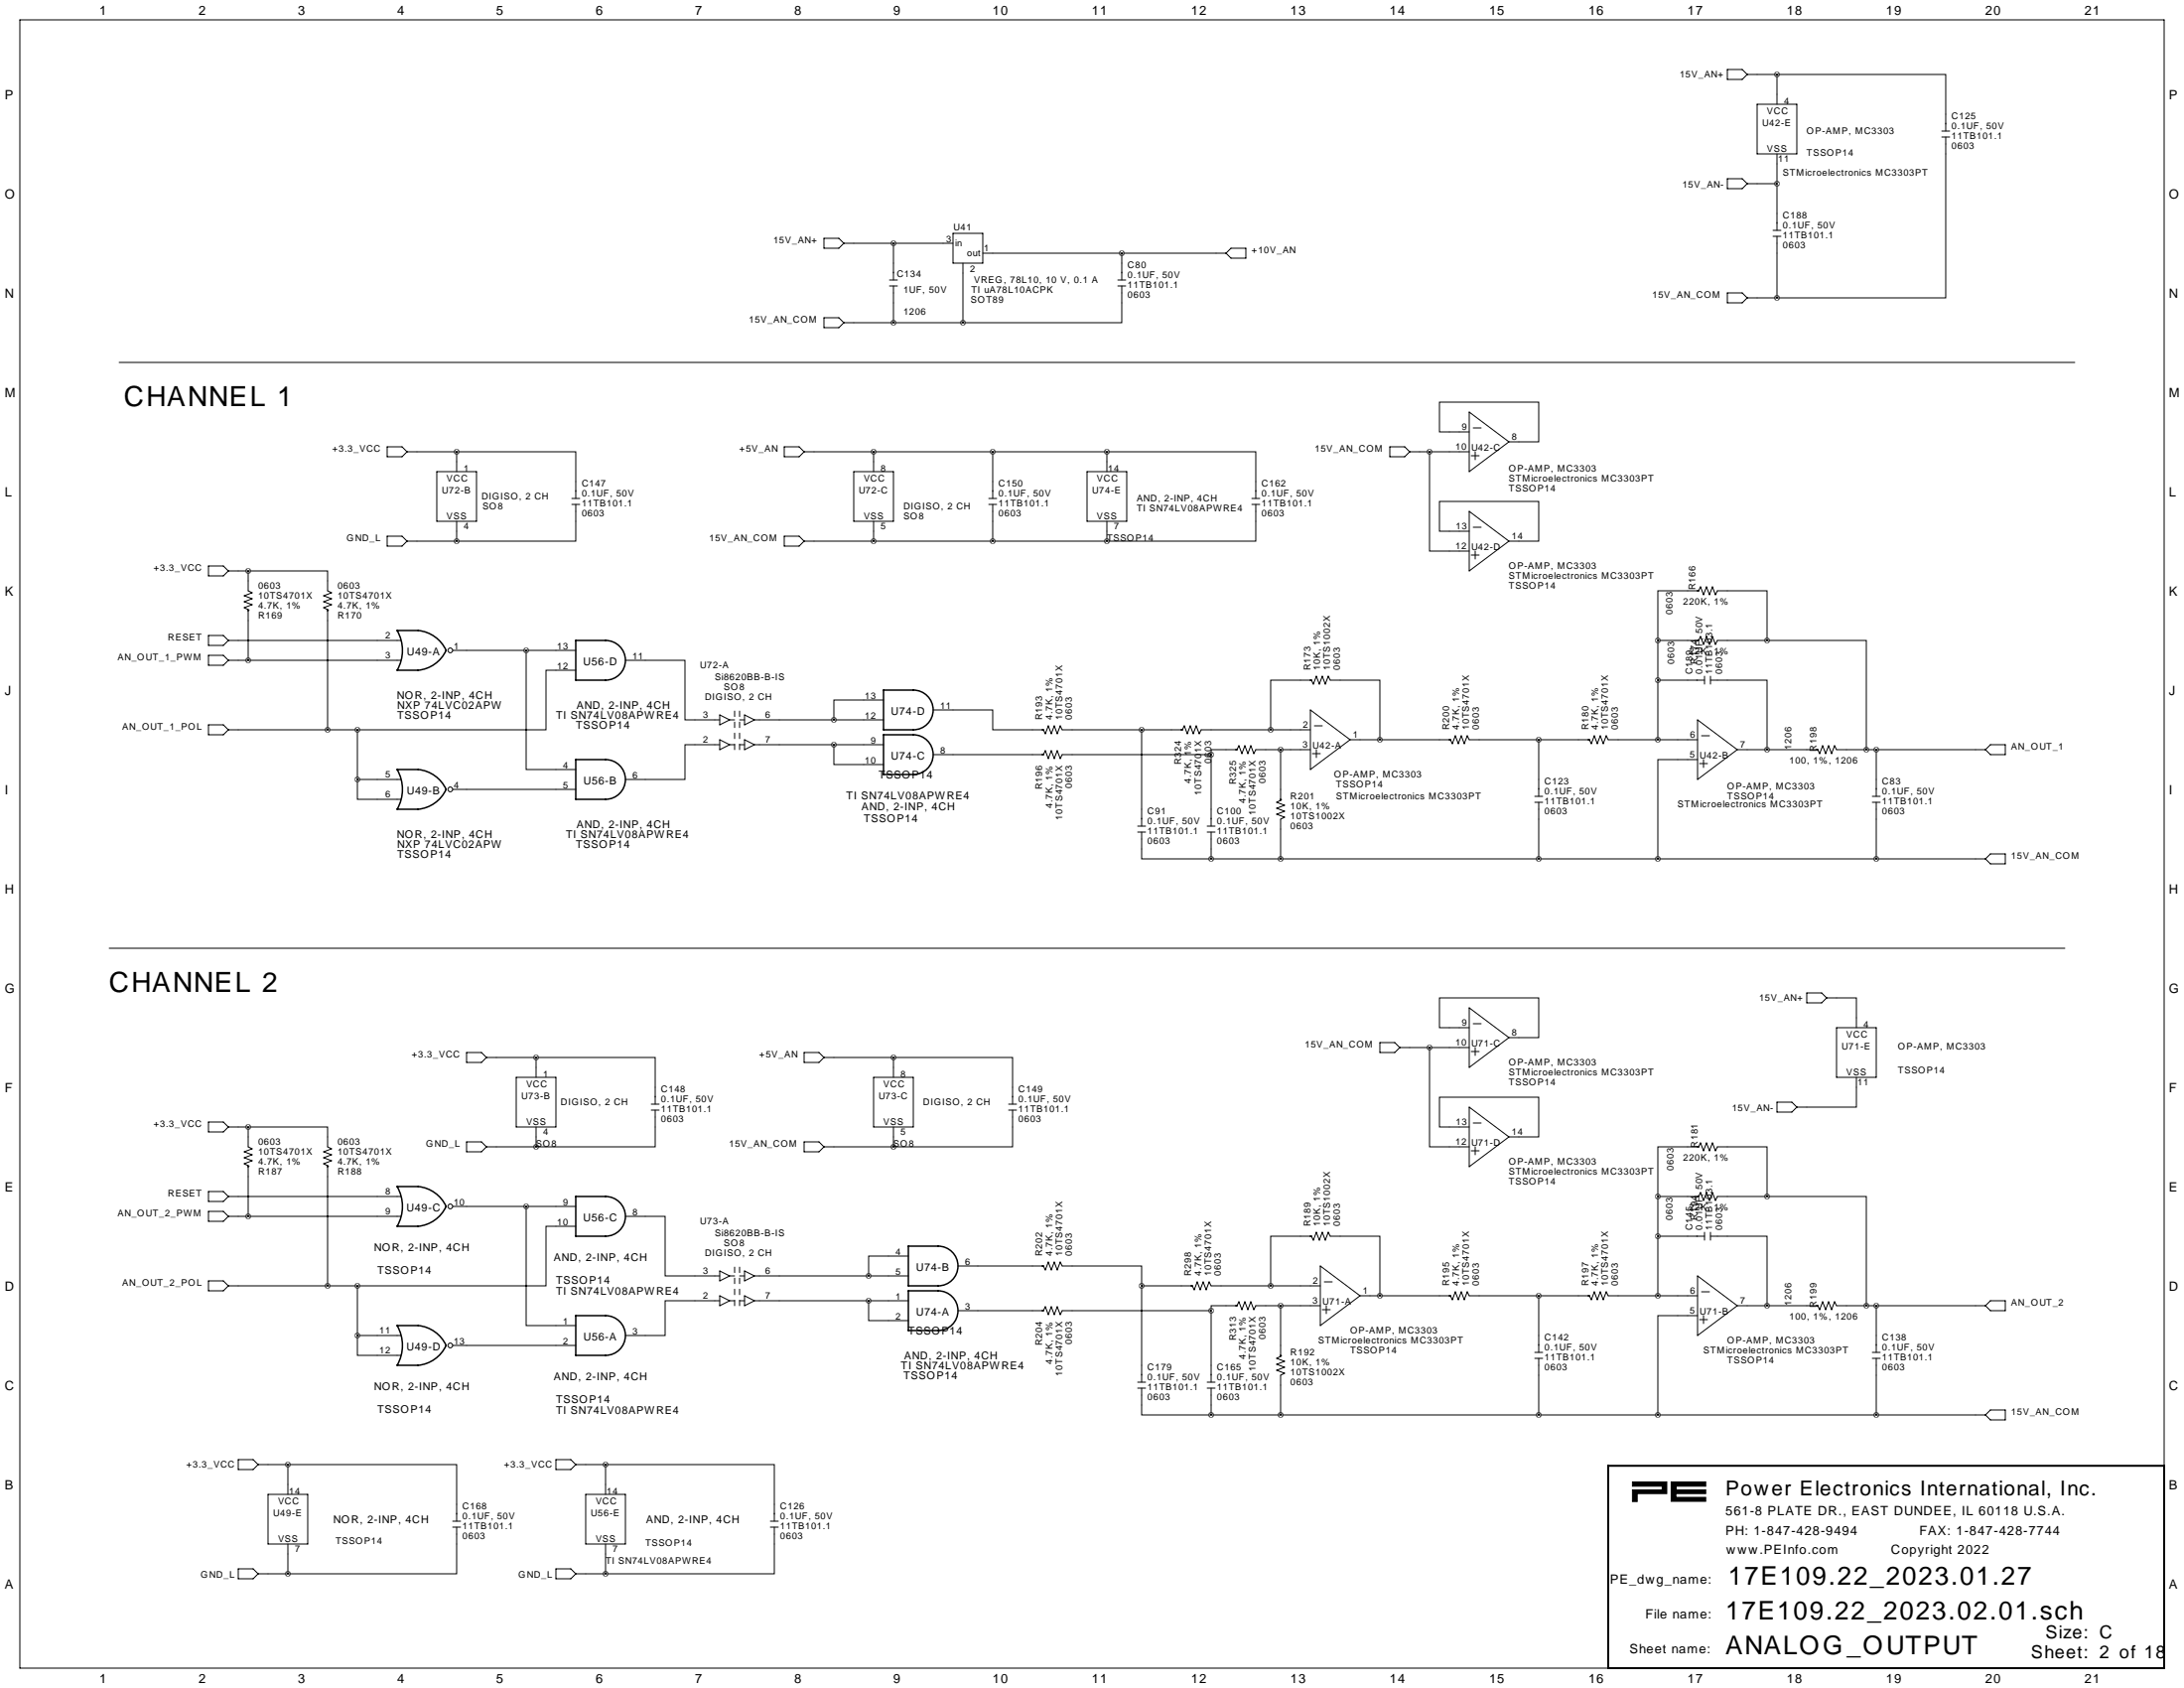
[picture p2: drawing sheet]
<svg xmlns="http://www.w3.org/2000/svg" width="559mm" height="432mm" viewBox="0 0 559 432" stroke-linecap="round" stroke-linejoin="round" font-family="sans-serif">
<g fill="none" stroke="#000" stroke-width=".25">
<path d="M5.1 5.1h548.6v421.6h-548.6zM442 17.8h3.8l1.2 1.3-1.2 1.2h-3.8zM447 19.1h7.7M454.7 19.1h43.1v14.4M454.7 19.1v7.6M449.6 26.7h10.1v12.7h-10.1zM454.7 39.4v19.5M496.8 33.5h2.1M496.8 35.1h2.1M497.8 35.1v41.1h-43.1M243.8 59.7h7.7v7.6h-7.7zM442 45.7h3.8l1.2 1.3-1.2 1.3h-3.8z"/>
<path d="M447 47h7.7M453.6 58.9h2.1M210.8 61h3.8l1.3 1.2-1.3 1.3h-3.8zM215.9 62.2h27.9M227.6 71.6h2M227.6 73.2h2M228.6 62.2v9.4M228.6 73.2v9.4M246.4 67.3v15.3M251.5 64.8h62.2M286 71.6h2M286 73.2h2"/>
<path d="M287 73.2v9.4h-40.6M287 64.8v6.8M313.7 64.8l1.3-1.3h3.8v2.5h-3.8zM442 74.9h3.8l1.2 1.3-1.2 1.3h-3.8zM447 76.2h7.7M453.6 60.5h2.1M454.7 60.5v15.7M30.5 92.7h500.4M210.8 81.3h3.8l1.3 1.3-1.3 1.2h-3.8zM215.9 82.6h30.5M99.1 114.3h3.8l1.2 1.3-1.2 1.2h-3.8zM104.1 115.6h12.7"/>
<path d="M116.8 115.6h30.5v11.9M116.8 115.6v5M200.7 114.3h3.8l1.2 1.3-1.2 1.2h-3.8zM205.7 115.6h77.5M223.5 115.6v5M254 115.6v11.9M283.2 115.6h38.1v11.9M283.2 115.6v5M355.6 114.3h3.8l1.3 1.3-1.3 1.2h-3.8zM360.7 115.6h15.2M365.8 115.6v25.4h10.1M375.9 110.5h-7.6v-7.6h25.4v10.1h-7.6"/>
<path d="M375.9 105.4l10.2 7.6-10.2 7.6zM376.4 116.6h2.1M376.9 109.5h2.1M377.4 115.6v2M99.1 137.2h3.8l1.2 1.2-1.2 1.3h-3.8zM104.1 138.4h12.7M111.8 120.6h10.1v12.7h-10.1zM116.8 133.3v5.1M146.3 127.5h2M146.3 129h2M147.3 129v9.4h-30.5M200.7 137.2h3.8l1.2 1.2-1.2 1.3h-3.8z"/>
<path d="M205.7 138.4h77.5M218.4 120.6h10.2v12.7h-10.2zM223.5 133.3v5.1M253 127.5h2M253 129h2M254 129v9.4M278.1 120.6h10.2v12.7h-10.2zM283.2 133.3v5.1M320.3 127.5h2M320.3 129h2M321.3 129v9.4h-38.1M375.9 135.9h-7.6v-7.6h25.4v10.1h-7.6"/>
<path d="M375.9 130.8l10.2 7.6-10.2 7.6zM376.9 134.9h2.1M53.3 144.8h3.8l1.3 1.2-1.3 1.3h-3.8zM58.4 146h5.1M63.5 156.1h.1M63.5 146h20.3v5.1l1 .5-2 .8 2 .8-2 .7 2 .8-2 .7 1 .6v30.7M63.5 146v5.1l1 .5-2 .8 2 .8-2 .7 2 .8-2 .7 1 .6v12.9M83.8 156.1h.1M376.4 142h2.1M377.4 141v2M434.5 151.1h.1M53.3 162.6h3.8l1.3 1.2-1.3 1.3h-3.8z"/>
<path d="M53.3 167.6h3.8l1.3 1.3-1.3 1.3h-3.8zM58.4 163.8h44.2M58.4 168.9h44.2M115.8 166.4h31.5M134.6 166.4v30.4h12.7M147.3 171.4h-7.6v15.3h-48.3M160 168.9h15.3v15.2h8.8M226.1 179.1h-12.7v5M335.4 174h.1M424.2 163.8v-12.7h10.4l.5-1 .8 2 .7-2 .8 2 .7-2 .8 2 .5-1h12.7v12.7M424.2 163.8h10.4l.5-1 .8 2 .7-2 .8 2 .7-2 .8 2 .5-1h12.7M424.2 174h11.9"/>
<path d="M424.2 163.8v25.4M434.5 163.8h.1M436.1 173v2M437.6 174h14.5v17.8M437.6 173v2M452.1 163.8h25.4v28M53.3 185.4h3.8l1.3 1.3-1.3 1.3h-3.8zM58.4 186.7h33M91.4 199.4v5.1h11.2M91.4 199.4h11.2M91.4 186.7v12.7M184.1 190.5h-8.8v8.9h-15.3"/>
<path d="M184.1 182.9l2.6 1.2-2.6 1.3zM184.1 189.2l2.6 1.3-2.6 1.3zM186.7 184.1h1.3M186.7 190.5h1.3M189.2 184.1h1.3M189.2 190.5h1.3M190.5 182.9l2.5 1.2-2.5 1.3zM190.5 189.2l2.5 1.3-2.5 1.3zM193 190.5h20.4M193 184.1h33.1M213.4 190.5h12.7M213.4 190.5v5.1h12.7"/>
<path d="M238.8 181.6h15.2v5.1h13l.5 1 .7-2 .8 2 .7-2 .8 2 .8-2 .5 1h30.7l.5-1 .8 2 .7-2 .8 2 .8-2 .7 2 .5-1h28M238.8 193h28.2l.5-1 .7 2.1 .8-2.1 .7 2.1 .8-2.1 .8 2.1 .5-1.1h38.1M266.9 186.7h.1M266.9 193h.1M292.1 186.7v24.6M302.4 186.7h.1M309.9 193v18.3M316.4 191.8h.1M325.1 186.7v-12.7h10.4l.5 1 .8-2 .8 2 .7-2 .8 2 .8-2 .5 1h12.7v15.2M327.7 191.8v12.9l-1.1 .5 2.1 .8-2.1 .8 2.1 .7-2.1 .8 2.1 .7-1 .5v10.2M335.3 191.8h-14l-.5 1-.8-2-.7 2-.8-2-.7 2-.8-2-.5 1h-6.6v1.2M335.3 181.6l10.1 7.6-10.1 7.6z"/>
<path d="M335.8 192.8h2M336.3 185.7h2M336.8 191.8v2M345.4 189.2h25.7l.5 1 .8-2 .7 2 .8-2 .7 2 .8-2 .5 1h30.8l.5 1 .7-2 .8 2 .7-2 .8 2 .8-2 .5 1h22.8M371 189.2h.1M393.7 189.2v14.5M406.6 189.2h.1M434.3 194.3h-10.1v25.4M434.3 184.1l10.2 7.7-10.2 7.6zM434.8 195.3h2.1M435.4 188.2h2M435.9 194.3v2"/>
<path d="M444.5 191.8h20.6l.5 1 .7-2 .8 2 .8-2 .7 2 .8-2 .5 1h38.1M465 191.8h.1M480.1 191.8v11.9M508 191.8l1.3-1.3h3.8v2.5h-3.8zM115.8 201.9h31.5M291.1 211.3h2M291.1 212.9h2M292.1 212.9v6.8h17.8M308.9 211.3h2M308.9 212.9h2M309.9 212.9v6.8M309.9 219.7h198.1"/>
<path d="M327.7 204.6h.1M392.7 203.7h2M392.7 205.2h2M393.7 205.2v14.5M479 203.7h2.1M479 205.2h2.1M480.1 205.2v14.5M508 219.7l1.3-1.3h3.8v2.6h-3.8zM27.9 242.6h500.4M375.9 257.8l10.2 7.6-10.2 7.6zM462.3 254h3.8l1.3 1.3-1.3 1.2h-3.8zM467.4 255.3h7.6v7.6"/>
<path d="M119.4 269.2h3.8l1.3 1.3-1.3 1.3h-3.8zM124.5 270.5h12.7M132.1 275.6h10.1v12.7h-10.1zM137.2 270.5h30.4v11.9M137.2 270.5v5.1M205.7 269.2h3.8l1.3 1.3-1.3 1.3h-3.8zM210.8 270.5h17.8M223.5 275.6h10.2v12.7h-10.2zM228.6 270.5h30.5v11.9M228.6 270.5v5.1M353.1 266.7h3.8l1.2 1.3-1.2 1.2h-3.8zM358.1 268h17.8"/>
<path d="M365.8 268v25.4h10.1M375.9 262.9h-7.6v-7.6h25.4v10.1h-7.6M376.4 269h2.1M376.9 261.9h2.1M377.4 268v2M469.9 262.9h10.2v12.7h-10.2zM475 275.6v7.6h-15.3M53.3 287h3.8l1.3 1.3-1.3 1.3h-3.8zM58.4 288.3h5.1M63.5 298.3h.1M63.5 288.3h20.3v5.1l1 .5-2 .7 2 .8-2 .8 2 .7-2 .8 1 .5v30.7M63.5 288.3v5.1l1 .5-2 .7 2 .8-2 .8 2 .7-2 .8 1 .5v12.9"/>
<path d="M83.8 298.3h.1M119.4 292.1h3.8l1.3 1.3-1.3 1.2h-3.8zM124.5 293.4h12.7M137.2 288.3v5.1M166.6 282.4h2.1M166.6 284h2.1M167.6 284v9.4h-30.4M205.7 292.1h3.8l1.3 1.3-1.3 1.2h-3.8zM210.8 293.4h17.8M228.6 288.3v5.1M258.1 282.4h2M258.1 284h2"/>
<path d="M259.1 284v9.4h-30.5M375.9 288.3h-7.6v-7.6h25.4v10.1h-7.6M375.9 283.2l10.2 7.6-10.2 7.6zM376.4 294.4h2.1M376.9 287.3h2.1M377.4 293.4v2M434.5 293.4h.1M454.7 281.9h3.8l1.2 1.3-1.2 1.3h-3.8zM53.3 304.8h3.8l1.3 1.3-1.3 1.2h-3.8zM53.3 309.9h3.8l1.3 1.2-1.3 1.3h-3.8zM58.4 306.1h44.2M58.4 311.1h44.2"/>
<path d="M115.8 308.6h31.5M134.6 308.6v30.5h12.7M147.3 313.7h-7.6v15.2h-48.3M160 311.1h10.2v15.3h13.9M335.4 316.2h.1M424.2 306.1v-12.7h10.4l.5-1 .8 2 .7-2 .8 2 .7-2 .8 2 .5-1h12.7v12.7M424.2 316.2h11.9M424.2 306.1h10.4l.5-1 .8 2 .7-2 .8 2 .7-2 .8 2 .5-1h12.7M424.2 306.1v25.4M434.5 306.1h.1M436.1 315.2v2M437.6 316.2h14.5v17.8"/>
<path d="M437.6 315.2v2M452.1 306.1h25.4v27.9M53.3 327.7h3.8l1.3 1.2-1.3 1.3h-3.8zM58.4 328.9h33M91.4 328.9v12.7M184.1 332.7h-13.9v8.9h-10.2M184.1 325.1l2.6 1.3-2.6 1.3zM184.1 331.5l2.6 1.2-2.6 1.3zM186.7 326.4h1.3M186.7 332.7h1.3M189.2 326.4h1.3M189.2 332.7h1.3"/>
<path d="M190.5 325.1l2.5 1.3-2.5 1.3zM190.5 331.5l2.5 1.2-2.5 1.3zM193 326.4h39.4M193 332.7h39.4M222.2 332.7v5.1h10.2M232.4 321.3h-10.2v5.1M245.1 323.8h21.9l.5 1.1 .7-2.1 .8 2.1 .7-2.1 .8 2.1 .8-2.1 .5 1h20.3v5.1M245.1 335.3h21.9l.5-1 .7 2 .8-2 .7 2 .8-2 .8 2 .5-1h38.1M266.9 323.8h.1M266.9 335.3h.1M292.1 328.9v24.7M292.1 328.9h13l.5 1 .7-2 .8 2 .7-2 .8 2 .8-2 .5 1h27.9"/>
<path d="M305 328.9h.1M309.9 335.3v18.3M316.4 334h.1M325.1 328.9v-12.7h10.4l.5 1 .8-2 .8 2 .7-2 .8 2 .8-2 .5 1h12.7v15.3M327.7 334v13l-1.1 .5 2.1 .7-2.1 .8 2.1 .8-2.1 .7 2.1 .8-1 .5v10.1M337.8 334h-16.5l-.5 1-.8-2-.7 2-.8-2-.7 2-.8-2-.5 1h-6.6v1.3M337.8 323.8l10.2 7.7-10.2 7.6zM338.3 335h2.1M338.8 327.9h2.1M339.3 334v2M348 331.5h23.1l.5 1 .8-2 .7 2 .8-2 .7 2 .8-2 .5 1h30.8l.5 1 .7-2 .8 2 .7-2 .8 2 .8-2 .5 1h22.8M371 331.5h.1"/>
<path d="M393.7 331.5v14.4M406.6 331.5h.1M434.3 336.5h-10.1v25.4M434.3 326.4l10.2 7.6-10.2 7.6zM434.8 337.6h2.1M435.4 330.5h2M435.9 336.5v2.1M444.5 334h20.6l.5 1 .7-2 .8 2 .8-2 .7 2 .8-2 .5 1h38.1M465 334h.1M480.1 334v11.9M508 334l1.3-1.3h3.8v2.6h-3.8zM91.4 341.6v5.1h11.2"/>
<path d="M91.4 341.6h11.2M115.8 344.2h31.5M291.1 353.6h2M291.1 355.1h2M292.1 355.1v6.8h17.8M308.9 353.6h2M308.9 355.1h2M309.9 355.1v6.8M327.7 346.9h.1M392.7 345.9h2M392.7 347.5h2M393.7 347.5v14.4"/>
<path d="M479 345.9h2.1M479 347.5h2.1M480.1 347.5v14.4M61 373.4h3.8l1.2 1.2-1.2 1.3h-3.8zM66 374.6h7.7M73.7 374.6h43.1v14.5M73.7 374.6v7.7M142.2 373.4h3.8l1.3 1.2-1.3 1.3h-3.8zM147.3 374.6h7.6M154.9 374.6h43.2v14.5M154.9 374.6v7.7M309.9 361.9h198.1"/>
<path d="M509.3 360.7h3.8v2.5h-3.8l-1.3-1.3zM68.6 382.3h10.1v12.7h-10.1zM73.7 395v7.6M115.8 389.1h2.1M115.8 390.7h2.1M116.8 390.7v11.9h-43.1M149.9 382.3h10.1v12.7h-10.1zM154.9 395v7.6M197.1 389.1h2M197.1 390.7h2M198.1 390.7v11.9h-43.2M61 401.3h3.8l1.2 1.3-1.2 1.3h-3.8z"/>
<path d="M66 402.6h7.7M142.2 401.3h3.8l1.3 1.3-1.3 1.3h-3.8zM147.3 402.6h7.6"/>
<circle cx="115.2" cy="166.4" r=".61"/>
<circle cx="115.2" cy="201.9" r=".61"/>
<circle cx="115.2" cy="308.6" r=".61"/>
<circle cx="115.2" cy="344.2" r=".61"/>
</g>
<path d="M417.7 379.1h8.8v3h-7.6v2h-1.2v-3h7.6v-.9h-7.6zM427.6 379.1h8.8v1.1h-7.5v.9h7.5v1h-7.6v.9h7.6v1h-8.8z" fill="#000" stroke="#000" stroke-width=".25"/>
<path d="M411.5 375h142.2v51.7h-142.2z" fill="none" stroke="#000" stroke-width=".51"/>
<path d="M107 161.3a8.8 8.8 0 0 1 7.1 5.1 8.8 8.8 0 0 1-7.2 5h-5.3a10.2 10.2 0 0 0 0-10.1h5.3M147.3 163.8h7.6a5.1 5.1 0 0 1 5.1 5.1 5.1 5.1 0 0 1-5.1 5.1h-7.6zM226.1 176.5h7.6a5.1 5.1 0 0 1 5.1 5.1 5.1 5.1 0 0 1-5.1 5.1h-7.6zM107 196.8a8.8 8.8 0 0 1 7.1 5.2 8.8 8.8 0 0 1-7.2 5h-5.3a10.2 10.2 0 0 0 0-10.2h5.3M147.3 194.3h7.6a5.1 5.1 0 0 1 5.1 5.1 5.1 5.1 0 0 1-5.1 5.1h-7.6zM226.1 188h7.6a5.1 5.1 0 0 1 5.1 5 5.1 5.1 0 0 1-5.1 5.1h-7.6zM107 303.5a8.8 8.8 0 0 1 7.1 5.1 8.8 8.8 0 0 1-7.2 5.1h-5.3a10.2 10.2 0 0 0 0-10.2h5.3M147.3 306.1h7.6a5.1 5.1 0 0 1 5.1 5 5.1 5.1 0 0 1-5.1 5.1h-7.6zM232.4 318.8h7.6a5.1 5.1 0 0 1 5.1 5 5.1 5.1 0 0 1-5.1 5.1h-7.6zM107 339.1a8.8 8.8 0 0 1 7.1 5.1 8.8 8.8 0 0 1-7.2 5h-5.3a10.2 10.2 0 0 0 0-10.1h5.3M147.3 336.5h7.6a5.1 5.1 0 0 1 5.1 5.1 5.1 5.1 0 0 1-5.1 5.1h-7.6zM232.4 330.2h7.6a5.1 5.1 0 0 1 5.1 5.1 5.1 5.1 0 0 1-5.1 5.1h-7.6z" fill="none" stroke="#000" stroke-width=".38"/>
<path d="M188 191.8v-10.2M189.2 191.8v-10.2M188 334v-10.2M189.2 334v-10.2" fill="none" stroke="#000" stroke-width=".25" stroke-dasharray="1.4 1.4"/>
<path d="M246.3 82.6a.05 .05 0 0 0 .1 0 .05 .05 0 0 0-.1 0zM424.1 219.7a.05 .05 0 0 0 .1 0 .05 .05 0 0 0-.1 0zM477.5 191.8a.05 .05 0 0 0 .1 0 .05 .05 0 0 0-.1 0zM424.1 174a.05 .05 0 0 0 .1 0 .05 .05 0 0 0-.1 0zM452.1 191.8a.05 .05 0 0 0 .1 0 .05 .05 0 0 0-.1 0zM353 189.2a.05 .05 0 0 0 .1 0 .05 .05 0 0 0-.1 0zM424.1 163.8a.05 .05 0 0 0 .1 0 .05 .05 0 0 0-.1 0zM452.1 163.8a.05 .05 0 0 0 .1 0 .05 .05 0 0 0-.1 0zM480 191.8a.05 .05 0 0 0 .1 0 .05 .05 0 0 0-.1 0zM424.1 189.2a.05 .05 0 0 0 .1 0 .05 .05 0 0 0-.1 0zM454.6 19.1a.05 .05 0 0 0 .1 0 .05 .05 0 0 0-.1 0zM154.9 402.6a.05 .05 0 0 0 .1 0 .05 .05 0 0 0-.1 0zM154.9 374.7a.05 .05 0 0 0 .1 0 .05 .05 0 0 0-.1 0zM327.6 219.7a.05 .05 0 0 0 .1 0 .05 .05 0 0 0-.1 0zM287 64.8a.05 .05 0 0 0 .1 0 .05 .05 0 0 0-.1 0zM83.8 186.7a.05 .05 0 0 0 .1 0 .05 .05 0 0 0-.1 0zM91.4 186.7a.05 .05 0 0 0 .1 0 .05 .05 0 0 0-.1 0zM309.8 219.7a.05 .05 0 0 0 .1 0 .05 .05 0 0 0-.1 0zM424.1 362a.05 .05 0 0 0 .1 0 .05 .05 0 0 0-.1 0zM477.5 334a.05 .05 0 0 0 .1 0 .05 .05 0 0 0-.1 0zM424.1 316.2a.05 .05 0 0 0 .1 0 .05 .05 0 0 0-.1 0zM452.1 334a.05 .05 0 0 0 .1 0 .05 .05 0 0 0-.1 0zM424.1 306.1a.05 .05 0 0 0 .1 0 .05 .05 0 0 0-.1 0zM452.1 306.1a.05 .05 0 0 0 .1 0 .05 .05 0 0 0-.1 0zM480 334a.05 .05 0 0 0 .1 0 .05 .05 0 0 0-.1 0zM424.1 331.5a.05 .05 0 0 0 .1 0 .05 .05 0 0 0-.1 0zM327.6 362a.05 .05 0 0 0 .1 0 .05 .05 0 0 0-.1 0zM134.6 308.6a.05 .05 0 0 0 .1 0 .05 .05 0 0 0-.1 0zM83.8 328.9a.05 .05 0 0 0 .1 0 .05 .05 0 0 0-.1 0zM91.4 328.9a.05 .05 0 0 0 .1 0 .05 .05 0 0 0-.1 0zM309.8 362a.05 .05 0 0 0 .1 0 .05 .05 0 0 0-.1 0zM134.6 166.4a.05 .05 0 0 0 .1 0 .05 .05 0 0 0-.1 0zM325.1 186.7a.05 .05 0 0 0 .1 0 .05 .05 0 0 0-.1 0zM327.6 191.8a.05 .05 0 0 0 .1 0 .05 .05 0 0 0-.1 0zM116.8 138.4a.05 .05 0 0 0 .1 0 .05 .05 0 0 0-.1 0zM116.8 115.6a.05 .05 0 0 0 .1 0 .05 .05 0 0 0-.1 0zM137.1 293.4a.05 .05 0 0 0 .1 0 .05 .05 0 0 0-.1 0zM137.1 270.5a.05 .05 0 0 0 .1 0 .05 .05 0 0 0-.1 0zM223.5 138.4a.05 .05 0 0 0 .1 0 .05 .05 0 0 0-.1 0zM223.5 115.6a.05 .05 0 0 0 .1 0 .05 .05 0 0 0-.1 0zM91.4 199.4a.05 .05 0 0 0 .1 0 .05 .05 0 0 0-.1 0zM91.4 341.6a.05 .05 0 0 0 .1 0 .05 .05 0 0 0-.1 0zM480 219.7a.05 .05 0 0 0 .1 0 .05 .05 0 0 0-.1 0zM480 362a.05 .05 0 0 0 .1 0 .05 .05 0 0 0-.1 0zM365.7 115.6a.05 .05 0 0 0 .1 0 .05 .05 0 0 0-.1 0zM73.6 402.6a.05 .05 0 0 0 .1 0 .05 .05 0 0 0-.1 0zM73.6 374.7a.05 .05 0 0 0 .1 0 .05 .05 0 0 0-.1 0zM283.2 138.4a.05 .05 0 0 0 .1 0 .05 .05 0 0 0-.1 0zM353 331.5a.05 .05 0 0 0 .1 0 .05 .05 0 0 0-.1 0zM327.6 334a.05 .05 0 0 0 .1 0 .05 .05 0 0 0-.1 0zM325.1 328.9a.05 .05 0 0 0 .1 0 .05 .05 0 0 0-.1 0zM365.7 268a.05 .05 0 0 0 .1 0 .05 .05 0 0 0-.1 0zM283.2 115.6a.05 .05 0 0 0 .1 0 .05 .05 0 0 0-.1 0zM309.8 335.3a.05 .05 0 0 0 .1 0 .05 .05 0 0 0-.1 0zM454.6 47a.05 .05 0 0 0 .1 0 .05 .05 0 0 0-.1 0zM454.6 76.2a.05 .05 0 0 0 .1 0 .05 .05 0 0 0-.1 0zM222.2 332.7a.05 .05 0 0 0 .1 0 .05 .05 0 0 0-.1 0zM222.2 326.4a.05 .05 0 0 0 .1 0 .05 .05 0 0 0-.1 0zM213.3 184.2a.05 .05 0 0 0 .1 0 .05 .05 0 0 0-.1 0zM213.3 190.5a.05 .05 0 0 0 .1 0 .05 .05 0 0 0-.1 0zM309.8 193a.05 .05 0 0 0 .1 0 .05 .05 0 0 0-.1 0z" fill="#000" stroke="#000" stroke-width="1.3"/>
<g font-size="7.1">
<text x="31.7" y="103.9">CHANNEL 1</text>
<text x="27.9" y="253.7">CHANNEL 2</text>
</g>
<g font-size="6.6">
<text x="442.2" y="405.4">17E109.22_2023.01.27</text>
<text x="441.5" y="414.3">17E109.22_2023.02.01.sch</text>
<text x="441.5" y="423.2">ANALOG_OUTPUT</text>
</g>
<text font-size="5.3" x="441.5" y="382.6">Power Electronics International, Inc.</text>
<g font-size="4.6">
<text x="523.3" y="419.1">Size: C</text>
<text x="519.6" y="424.2">Sheet: 2 of 18</text>
</g>
<g font-size="3.3">
<text x="25.4" y="3.8">1</text>
<text x="50.8" y="3.8">2</text>
<text x="76.2" y="3.8">3</text>
<text x="101.6" y="3.8">4</text>
<text x="127" y="3.8">5</text>
<text x="152.4" y="3.8">6</text>
<text x="177.8" y="3.8">7</text>
<text x="203.2" y="3.8">8</text>
<text x="228.6" y="3.8">9</text>
<text x="254" y="3.8">10</text>
<text x="279.4" y="3.8">11</text>
<text x="304.8" y="3.8">12</text>
<text x="330.2" y="3.8">13</text>
<text x="355.6" y="3.8">14</text>
<text x="381" y="3.8">15</text>
<text x="406.4" y="3.8">16</text>
<text x="431.8" y="3.8">17</text>
<text x="457.2" y="3.8">18</text>
<text x="482.6" y="3.8">19</text>
<text x="508" y="3.8">20</text>
<text x="533.4" y="3.8">21</text>
<text x="1.3" y="25.4">P</text>
<text x="555" y="25.4">P</text>
<text x="1.3" y="50.8">O</text>
<text x="555" y="50.8">O</text>
<text x="1.3" y="76.2">N</text>
<text x="555" y="76.2">N</text>
<text x="1.3" y="101.6">M</text>
<text x="555" y="101.6">M</text>
<text x="1.3" y="127">L</text>
<text x="555" y="127">L</text>
<text x="1.3" y="152.4">K</text>
<text x="555" y="152.4">K</text>
<text x="1.3" y="177.8">J</text>
<text x="555" y="177.8">J</text>
<text x="1.3" y="203.2">I</text>
<text x="555" y="203.2">I</text>
<text x="1.3" y="228.6">H</text>
<text x="555" y="228.6">H</text>
<text x="1.3" y="254">G</text>
<text x="555" y="254">G</text>
<text x="1.3" y="279.4">F</text>
<text x="555" y="279.4">F</text>
<text x="1.3" y="304.8">E</text>
<text x="555" y="304.8">E</text>
<text x="1.3" y="330.2">D</text>
<text x="555" y="330.2">D</text>
<text x="1.3" y="355.6">C</text>
<text x="555" y="355.6">C</text>
<text x="1.3" y="381">B</text>
<text x="555" y="381">B</text>
<text x="441.5" y="387.7">561-8 PLATE DR., EAST DUNDEE, IL 60118 U.S.A.</text>
<text x="441.5" y="392.7">PH: 1-847-428-9494</text>
<text x="491.1" y="392.6">FAX: 1-847-428-7744</text>
<text x="441.7" y="397.6">www.PEInfo.com</text>
<text x="483.9" y="397.5">Copyright 2022</text>
<text x="1.3" y="406.4">A</text>
<text x="411.9" y="405.1">PE_dwg_name:</text>
<text x="555" y="406.4">A</text>
<text x="421" y="414">File name:</text>
<text x="416.9" y="422.9">Sheet name:</text>
<text x="25.4" y="430.5">1</text>
<text x="50.8" y="430.5">2</text>
<text x="76.2" y="430.5">3</text>
<text x="101.6" y="430.5">4</text>
<text x="127" y="430.5">5</text>
<text x="152.4" y="430.5">6</text>
<text x="177.8" y="430.5">7</text>
<text x="203.2" y="430.5">8</text>
<text x="228.6" y="430.5">9</text>
<text x="254" y="430.5">10</text>
<text x="279.4" y="430.5">11</text>
<text x="304.8" y="430.5">12</text>
<text x="330.2" y="430.5">13</text>
<text x="355.6" y="430.5">14</text>
<text x="381" y="430.5">15</text>
<text x="406.4" y="430.5">16</text>
<text x="431.8" y="430.5">17</text>
<text x="457.2" y="430.5">18</text>
<text x="482.6" y="430.5">19</text>
<text x="508" y="430.5">20</text>
<text x="533.4" y="430.5">21</text>
</g>
<g font-size="2.7">
<text x="104.1" y="167.5">U49-A</text>
<text x="149.3" y="170.1">U56-D</text>
<text x="101.6" y="178.8">NOR, 2-INP, 4CH</text>
<text x="101.6" y="183.9">TSSOP14</text>
<text x="101.6" y="181.4">NXP 74LVC02APW</text>
<text x="142.2" y="183.9">TI SN74LV08APWRE4</text>
<text x="147.5" y="181.4">AND, 2-INP, 4CH</text>
<text x="228" y="182.8">U74-D</text>
<text x="147.3" y="186.4">TSSOP14</text>
<text x="228" y="194.2">U74-C</text>
<text x="104.1" y="203.1">U49-B</text>
<text x="149.3" y="200.5">U56-B</text>
<text x="224.8" y="199.1">TSSOP14</text>
<text x="216.6" y="204.5">TI SN74LV08APWRE4</text>
<text x="220.4" y="207.3">AND, 2-INP, 4CH</text>
<text x="101.6" y="214.4">NOR, 2-INP, 4CH</text>
<text x="144.8" y="214.4">TI SN74LV08APWRE4</text>
<text x="147.5" y="211.8">AND, 2-INP, 4CH</text>
<text x="221" y="210.2">TSSOP14</text>
<text x="101.6" y="219.5">TSSOP14</text>
<text x="101.6" y="216.9">NXP 74LVC02APW</text>
<text x="147.3" y="216.9">TSSOP14</text>
<text x="104" y="309.8">U49-C</text>
<text x="149.3" y="312.3">U56-C</text>
<text x="95.7" y="320">NOR, 2-INP, 4CH</text>
<text x="141.7" y="322.6">AND, 2-INP, 4CH</text>
<text x="96.5" y="325.8">TSSOP14</text>
<text x="142.2" y="328.3">TSSOP14</text>
<text x="234.4" y="325">U74-B</text>
<text x="142.2" y="331.3">TI SN74LV08APWRE4</text>
<text x="232.4" y="341.4">TSSOP14</text>
<text x="234.4" y="336.4">U74-A</text>
<text x="104" y="345.3">U49-D</text>
<text x="149.3" y="342.8">U56-A</text>
<text x="231.4" y="347.7">AND, 2-INP, 4CH</text>
<text x="141.7" y="353.1">AND, 2-INP, 4CH</text>
<text x="230.5" y="350.3">TI SN74LV08APWRE4</text>
<text x="231.1" y="352.8">TSSOP14</text>
<text x="95.7" y="355.6">NOR, 2-INP, 4CH</text>
<text x="142.2" y="358.8">TSSOP14</text>
<text x="96.5" y="361.3">TSSOP14</text>
<text x="142.2" y="361.8">TI SN74LV08APWRE4</text>
<text x="85.3" y="389.6">NOR, 2-INP, 4CH</text>
<text x="165.3" y="389.6">AND, 2-INP, 4CH</text>
</g>
<g font-size="2.4">
<text x="429.8" y="19.9">15V_AN+</text>
<text x="452.1" y="29.2">VCC</text>
<text x="456.5" y="26.7">4</text>
<text x="450.9" y="32.3">U42-E</text>
<text x="462.3" y="34.2">OP-AMP, MC3303</text>
<text x="499.4" y="30.5">C125</text>
<text x="499.4" y="35.5">11TB101.1</text>
<text x="499.4" y="33">0.1UF, 50V</text>
<text x="452.1" y="38.9">VSS</text>
<text x="455" y="41.3">11</text>
<text x="462.3" y="39.8">TSSOP14</text>
<text x="499.4" y="38.1">0603</text>
<text x="430.5" y="47.9">15V_AN-</text>
<text x="456.2" y="44.9">STMicroelectronics MC3303PT</text>
<text x="244" y="58.9">U41</text>
<text x="456.2" y="55.9">C188</text>
<text x="456.2" y="58.4">0.1UF, 50V</text>
<text x="197.9" y="62.2">15V_AN+</text>
<text x="242.1" y="62">3</text>
<text x="244.3" y="63">in</text>
<text x="247.4" y="65.5">out</text>
<text x="251.7" y="64.3">1</text>
<text x="320.3" y="64.8">+10V_AN</text>
<text x="456.2" y="60.9">11TB101.1</text>
<text x="456.2" y="63.5">0603</text>
<text x="229.5" y="70.8">C134</text>
<text x="248.2" y="69.5">2</text>
<text x="288.5" y="68.6">C80</text>
<text x="288.5" y="71.1">0.1UF, 50V</text>
<text x="231.1" y="74.9">1UF, 50V</text>
<text x="248.4" y="77.4">SOT89</text>
<text x="248.6" y="74.9">TI uA78L10ACPK</text>
<text x="249.2" y="72.3">VREG, 78L10, 10 V, 0.1 A</text>
<text x="288.5" y="73.6">11TB101.1</text>
<text x="288.5" y="76.2">0603</text>
<text x="422.8" y="76.2">15V_AN_COM</text>
<text x="191.6" y="82.6">15V_AN_COM</text>
<text x="231.1" y="80.5">1206</text>
<text x="374" y="110">9</text>
<text x="386.8" y="112.5">8</text>
<text x="85" y="115.6">+3.3_VCC</text>
<text x="189.2" y="115.6">+5V_AN</text>
<text x="336.4" y="115.6">15V_AN_COM</text>
<text x="372.4" y="115.1">10</text>
<text x="376.4" y="115.4">U42-C</text>
<text x="114.3" y="123.2">VCC</text>
<text x="118.6" y="120.7">1</text>
<text x="148.8" y="124.4">C147</text>
<text x="221" y="123.2">VCC</text>
<text x="225.3" y="120.7">8</text>
<text x="255.5" y="124.4">C150</text>
<text x="280.7" y="123.2">VCC</text>
<text x="283.5" y="120.7">14</text>
<text x="322.8" y="124.4">C162</text>
<text x="386.1" y="120.7">OP-AMP, MC3303</text>
<text x="386.1" y="125.7">TSSOP14</text>
<text x="386.1" y="123.2">STMicroelectronics MC3303PT</text>
<text x="113.1" y="126.2">U72-B</text>
<text x="123.2" y="127.7">DIGISO, 2 CH</text>
<text x="123.4" y="130.2">SO8</text>
<text x="148.8" y="129.5">11TB101.1</text>
<text x="148.8" y="127">0.1UF, 50V</text>
<text x="219.7" y="126.2">U72-C</text>
<text x="231.1" y="130.2">DIGISO, 2 CH</text>
<text x="255.5" y="129.5">11TB101.1</text>
<text x="255.5" y="127">0.1UF, 50V</text>
<text x="279.5" y="126.2">U74-E</text>
<text x="290.8" y="130.8">TI SN74LV08APWRE4</text>
<text x="290.8" y="128.2">AND, 2-INP, 4CH</text>
<text x="322.8" y="129.5">11TB101.1</text>
<text x="322.8" y="127">0.1UF, 50V</text>
<text x="114.3" y="132.8">VSS</text>
<text x="118.6" y="135.3">4</text>
<text x="148.8" y="132.1">0603</text>
<text x="221" y="132.8">VSS</text>
<text x="225.3" y="135.3">5</text>
<text x="231.1" y="132.8">SO8</text>
<text x="255.5" y="132.1">0603</text>
<text x="280.7" y="132.8">VSS</text>
<text x="285" y="135.3">7</text>
<text x="322.8" y="132.1">0603</text>
<text x="372.5" y="135.4">13</text>
<text x="386.8" y="137.9">14</text>
<text x="88.7" y="138.4">GND_L</text>
<text x="181.5" y="138.4">15V_AN_COM</text>
<text x="283.2" y="138.4">TSSOP14</text>
<text x="372.4" y="140.5">12</text>
<text x="376.4" y="140.8">U42-D</text>
<text x="39.3" y="146.1">+3.3_VCC</text>
<text x="386.1" y="145.5">OP-AMP, MC3303</text>
<text x="386.1" y="148.1">STMicroelectronics MC3303PT</text>
<text x="66" y="153.1">10TS4701X</text>
<text x="66" y="155.6">4.7K, 1%</text>
<text x="66" y="150.6">0603</text>
<text x="86.4" y="153.1">10TS4701X</text>
<text x="86.4" y="155.6">4.7K, 1%</text>
<text x="86.4" y="150.6">0603</text>
<text x="386.1" y="150.6">TSSOP14</text>
<text x="430.7" y="154.6">220K, 1%</text>
<text x="433.8" y="150.9" transform="rotate(-90 433.8 150.9)">R166</text>
<text x="66" y="158.2">R169</text>
<text x="86.4" y="158.2">R170</text>
<text x="428" y="157.1" transform="rotate(-90 428 157.1)">0603</text>
<text x="43" y="163.8">RESET</text>
<text x="98.6" y="163.3">2</text>
<text x="116.1" y="166">1</text>
<text x="142.6" y="166">13</text>
<text x="432.1" y="167.3">22K, 1%</text>
<text x="30.1" y="168.9">AN_OUT_1_PWM</text>
<text x="98.6" y="168.4">3</text>
<text x="142.6" y="171.1">12</text>
<text x="161.8" y="168.6">11</text>
<text x="179.1" y="170.9">U72-A</text>
<text x="182.9" y="173.9">Si8620BB-B-IS</text>
<text x="335.3" y="171.5" transform="rotate(-90 335.3 171.5)">R173</text>
<text x="337.8" y="171.5" transform="rotate(-90 337.8 171.5)">10K, 1%</text>
<text x="340.4" y="171.5" transform="rotate(-90 340.4 171.5)">10TS1002X</text>
<text x="342.9" y="171.5" transform="rotate(-90 342.9 171.5)">0603</text>
<text x="428.4" y="169.8" transform="rotate(-90 428.4 169.8)">0603</text>
<text x="433" y="172.5" transform="rotate(-90 433 172.5)">C189</text>
<text x="434.3" y="169.8" transform="rotate(-90 434.3 169.8)">R174</text>
<text x="435.6" y="172.5" transform="rotate(-90 435.6 172.5)">0.01UF, 50V</text>
<text x="438.1" y="172.5" transform="rotate(-90 438.1 172.5)">11TB103.1</text>
<text x="440.7" y="172.5" transform="rotate(-90 440.7 172.5)">0603</text>
<text x="180.3" y="179.1">DIGISO, 2 CH</text>
<text x="185.2" y="176.5">SO8</text>
<text x="221.3" y="178.7">13</text>
<text x="179.9" y="183.6">3</text>
<text x="195.8" y="183.6">6</text>
<text x="221.3" y="183.8">12</text>
<text x="240.5" y="181.3">11</text>
<text x="266.7" y="184.1" transform="rotate(-90 266.7 184.1)">R193</text>
<text x="269.2" y="184.1" transform="rotate(-90 269.2 184.1)">4.7K, 1%</text>
<text x="271.8" y="184.1" transform="rotate(-90 271.8 184.1)">10TS4701X</text>
<text x="274.3" y="184.1" transform="rotate(-90 274.3 184.1)">0603</text>
<text x="31.3" y="186.7">AN_OUT_1_POL</text>
<text x="179.9" y="190">2</text>
<text x="195.8" y="190">7</text>
<text x="222.8" y="190.1">9</text>
<text x="333.3" y="191.3">3</text>
<text x="333.4" y="186.2">2</text>
<text x="335.9" y="191.6">U42-A</text>
<text x="346.2" y="188.7">1</text>
<text x="370.8" y="186.7" transform="rotate(-90 370.8 186.7)">R200</text>
<text x="373.4" y="186.7" transform="rotate(-90 373.4 186.7)">4.7K, 1%</text>
<text x="375.9" y="186.7" transform="rotate(-90 375.9 186.7)">10TS4701X</text>
<text x="378.5" y="186.7" transform="rotate(-90 378.5 186.7)">0603</text>
<text x="406.4" y="186.7" transform="rotate(-90 406.4 186.7)">R180</text>
<text x="408.9" y="186.7" transform="rotate(-90 408.9 186.7)">4.7K, 1%</text>
<text x="411.5" y="186.7" transform="rotate(-90 411.5 186.7)">10TS4701X</text>
<text x="414" y="186.7" transform="rotate(-90 414 186.7)">0603</text>
<text x="432.4" y="188.8">6</text>
<text x="445.3" y="191.3">7</text>
<text x="458.3" y="191.8" transform="rotate(-90 458.3 191.8)">1206</text>
<text x="514.6" y="191.8">AN_OUT_1</text>
<text x="144" y="196.5">4</text>
<text x="221.3" y="195.2">10</text>
<text x="240.5" y="192.7">8</text>
<text x="302.3" y="195.6" transform="rotate(-90 302.3 195.6)">R324</text>
<text x="309.9" y="195.2" transform="rotate(-90 309.9 195.2)">0603</text>
<text x="432.3" y="193.8">5</text>
<text x="434.9" y="194.1">U42-B</text>
<text x="457.8" y="195.3">100, 1%, 1206</text>
<text x="464.8" y="192.2" transform="rotate(-90 464.8 192.2)">R198</text>
<text x="98.6" y="198.9">5</text>
<text x="98.6" y="204">6</text>
<text x="116.1" y="201.6">4</text>
<text x="144" y="201.6">5</text>
<text x="161.8" y="199">6</text>
<text x="266.7" y="202" transform="rotate(-90 266.7 202)">R196</text>
<text x="274.3" y="201.6" transform="rotate(-90 274.3 201.6)">0603</text>
<text x="304.8" y="200.4" transform="rotate(-90 304.8 200.4)">4.7K, 1%</text>
<text x="307.3" y="203.4" transform="rotate(-90 307.3 203.4)">10TS4701X</text>
<text x="316.2" y="200.7" transform="rotate(-90 316.2 200.7)">R325</text>
<text x="323.8" y="200.3" transform="rotate(-90 323.8 200.3)">0603</text>
<text x="341.4" y="198.9">OP-AMP, MC3303</text>
<text x="341.9" y="201.4">TSSOP14</text>
<text x="395.2" y="200.6">C123</text>
<text x="395.2" y="203.2">0.1UF, 50V</text>
<text x="442" y="201.9">OP-AMP, MC3303</text>
<text x="481.6" y="200.6">C83</text>
<text x="481.6" y="203.2">0.1UF, 50V</text>
<text x="269.2" y="206.7" transform="rotate(-90 269.2 206.7)">4.7K, 1%</text>
<text x="271.8" y="209.7" transform="rotate(-90 271.8 209.7)">10TS4701X</text>
<text x="293.6" y="208.3">C91</text>
<text x="311.4" y="208.3">C100</text>
<text x="318.8" y="205.4" transform="rotate(-90 318.8 205.4)">4.7K, 1%</text>
<text x="321.3" y="208.4" transform="rotate(-90 321.3 208.4)">10TS4701X</text>
<text x="330.2" y="204.5">R201</text>
<text x="330.2" y="209.5">10TS1002X</text>
<text x="330.2" y="207">10K, 1%</text>
<text x="341.9" y="204.5">STMicroelectronics MC3303PT</text>
<text x="395.2" y="205.7">11TB101.1</text>
<text x="395.2" y="208.3">0603</text>
<text x="429.3" y="206.6">STMicroelectronics MC3303PT</text>
<text x="442" y="204.5">TSSOP14</text>
<text x="481.6" y="205.7">11TB101.1</text>
<text x="481.6" y="208.3">0603</text>
<text x="293.6" y="213.3">11TB101.1</text>
<text x="293.6" y="210.8">0.1UF, 50V</text>
<text x="293.6" y="215.9">0603</text>
<text x="311.4" y="213.3">11TB101.1</text>
<text x="311.4" y="210.8">0.1UF, 50V</text>
<text x="311.4" y="215.9">0603</text>
<text x="330.2" y="212.1">0603</text>
<text x="514.6" y="219.7">15V_AN_COM</text>
<text x="450.1" y="256.1">15V_AN+</text>
<text x="374" y="262.4">9</text>
<text x="476.8" y="262.9">4</text>
<text x="333.9" y="268">15V_AN_COM</text>
<text x="372.4" y="267.5">10</text>
<text x="376.4" y="267.8">U71-C</text>
<text x="386.8" y="264.9">8</text>
<text x="471.2" y="268.5">U71-E</text>
<text x="472.4" y="265.4">VCC</text>
<text x="485.6" y="268.4">OP-AMP, MC3303</text>
<text x="105.4" y="270.5">+3.3_VCC</text>
<text x="139" y="275.6">1</text>
<text x="194.3" y="270.5">+5V_AN</text>
<text x="230.4" y="275.6">8</text>
<text x="386.1" y="272.5">OP-AMP, MC3303</text>
<text x="386.1" y="275.1">STMicroelectronics MC3303PT</text>
<text x="472.4" y="275.1">VSS</text>
<text x="485.6" y="274.5">TSSOP14</text>
<text x="133.4" y="281.2">U73-B</text>
<text x="134.6" y="278.1">VCC</text>
<text x="169.2" y="279.4">C148</text>
<text x="169.2" y="281.9">0.1UF, 50V</text>
<text x="224.8" y="281.2">U73-C</text>
<text x="226.1" y="278.1">VCC</text>
<text x="260.6" y="279.4">C149</text>
<text x="260.6" y="281.9">0.1UF, 50V</text>
<text x="386.1" y="277.6">TSSOP14</text>
<text x="475.3" y="277.6">11</text>
<text x="134.6" y="287.8">VSS</text>
<text x="143.5" y="282.6">DIGISO, 2 CH</text>
<text x="169.2" y="284.5">11TB101.1</text>
<text x="169.2" y="287">0603</text>
<text x="226.1" y="287.8">VSS</text>
<text x="236.2" y="282.6">DIGISO, 2 CH</text>
<text x="260.6" y="284.5">11TB101.1</text>
<text x="260.6" y="287">0603</text>
<text x="372.5" y="287.8">13</text>
<text x="443.2" y="284.1">15V_AN-</text>
<text x="39.3" y="288.3">+3.3_VCC</text>
<text x="66" y="292.8">0603</text>
<text x="86.4" y="292.8">0603</text>
<text x="109" y="293.4">GND_L</text>
<text x="137.2" y="293.3">SO8</text>
<text x="139" y="290.3">4</text>
<text x="186.6" y="293.4">15V_AN_COM</text>
<text x="228.6" y="293.3">SO8</text>
<text x="230.4" y="290.3">5</text>
<text x="372.4" y="292.9">12</text>
<text x="376.4" y="293.2">U71-D</text>
<text x="386.8" y="290.3">14</text>
<text x="434.4" y="293.6" transform="rotate(-90 434.4 293.6)">R181</text>
<text x="66" y="295.3">10TS4701X</text>
<text x="66" y="297.9">4.7K, 1%</text>
<text x="86.4" y="295.3">10TS4701X</text>
<text x="86.4" y="297.9">4.7K, 1%</text>
<text x="386.1" y="297.9">OP-AMP, MC3303</text>
<text x="428.2" y="299.3" transform="rotate(-90 428.2 299.3)">0603</text>
<text x="430.7" y="296.9">220K, 1%</text>
<text x="66" y="300.4">R187</text>
<text x="86.4" y="300.4">R188</text>
<text x="98.6" y="305.6">8</text>
<text x="386.1" y="303">TSSOP14</text>
<text x="386.1" y="300.5">STMicroelectronics MC3303PT</text>
<text x="30.1" y="311.1">AN_OUT_2_PWM</text>
<text x="43" y="306.1">RESET</text>
<text x="98.6" y="310.6">9</text>
<text x="116.1" y="308.3">10</text>
<text x="144" y="308.3">9</text>
<text x="161.8" y="310.8">8</text>
<text x="432.1" y="309.6">22K, 1%</text>
<text x="142.6" y="313.3">10</text>
<text x="179.1" y="313.1">U73-A</text>
<text x="182.9" y="316.1">Si8620BB-B-IS</text>
<text x="335.3" y="313.7" transform="rotate(-90 335.3 313.7)">R189</text>
<text x="337.8" y="313.7" transform="rotate(-90 337.8 313.7)">10K, 1%</text>
<text x="340.4" y="313.7" transform="rotate(-90 340.4 313.7)">10TS1002X</text>
<text x="342.9" y="313.7" transform="rotate(-90 342.9 313.7)">0603</text>
<text x="427.9" y="312" transform="rotate(-90 427.9 312)">0603</text>
<text x="433" y="314.7" transform="rotate(-90 433 314.7)">C145</text>
<text x="434.3" y="312.1" transform="rotate(-90 434.3 312.1)">R194</text>
<text x="435.6" y="314.7" transform="rotate(-90 435.6 314.7)">0.01UF, 50V</text>
<text x="438.1" y="314.7" transform="rotate(-90 438.1 314.7)">11TB103.1</text>
<text x="440.7" y="314.7" transform="rotate(-90 440.7 314.7)">0603</text>
<text x="180.3" y="321.3">DIGISO, 2 CH</text>
<text x="185.2" y="318.8">SO8</text>
<text x="229.1" y="321">4</text>
<text x="246.9" y="323.5">6</text>
<text x="266.7" y="321.3" transform="rotate(-90 266.7 321.3)">R202</text>
<text x="269.2" y="321.3" transform="rotate(-90 269.2 321.3)">4.7K, 1%</text>
<text x="271.8" y="321.3" transform="rotate(-90 271.8 321.3)">10TS4701X</text>
<text x="274.3" y="321.3" transform="rotate(-90 274.3 321.3)">0603</text>
<text x="31.3" y="328.9">AN_OUT_2_POL</text>
<text x="179.9" y="325.9">3</text>
<text x="195.8" y="325.9">6</text>
<text x="229.1" y="326">5</text>
<text x="304.8" y="326.4" transform="rotate(-90 304.8 326.4)">R298</text>
<text x="307.3" y="326.4" transform="rotate(-90 307.3 326.4)">4.7K, 1%</text>
<text x="309.9" y="326.4" transform="rotate(-90 309.9 326.4)">10TS4701X</text>
<text x="312.4" y="326.4" transform="rotate(-90 312.4 326.4)">0603</text>
<text x="335.9" y="328.5">2</text>
<text x="370.8" y="328.9" transform="rotate(-90 370.8 328.9)">R195</text>
<text x="373.4" y="328.9" transform="rotate(-90 373.4 328.9)">4.7K, 1%</text>
<text x="375.9" y="328.9" transform="rotate(-90 375.9 328.9)">10TS4701X</text>
<text x="378.5" y="328.9" transform="rotate(-90 378.5 328.9)">0603</text>
<text x="406.4" y="328.9" transform="rotate(-90 406.4 328.9)">R197</text>
<text x="408.9" y="328.9" transform="rotate(-90 408.9 328.9)">4.7K, 1%</text>
<text x="411.5" y="328.9" transform="rotate(-90 411.5 328.9)">10TS4701X</text>
<text x="414" y="328.9" transform="rotate(-90 414 328.9)">0603</text>
<text x="179.9" y="332.2">2</text>
<text x="195.8" y="332.2">7</text>
<text x="229.1" y="332.4">1</text>
<text x="246.9" y="334.9">3</text>
<text x="335.8" y="333.5">3</text>
<text x="338.4" y="333.8">U71-A</text>
<text x="348.7" y="331">1</text>
<text x="432.4" y="331">6</text>
<text x="445.3" y="333.5">7</text>
<text x="458.3" y="334" transform="rotate(-90 458.3 334)">1206</text>
<text x="464.8" y="334.4" transform="rotate(-90 464.8 334.4)">R199</text>
<text x="514.6" y="334">AN_OUT_2</text>
<text x="97.1" y="341.1">11</text>
<text x="144" y="338.7">1</text>
<text x="161.8" y="341.3">3</text>
<text x="229.1" y="337.5">2</text>
<text x="345.4" y="341.1">OP-AMP, MC3303</text>
<text x="432.3" y="336">5</text>
<text x="434.9" y="336.3">U71-B</text>
<text x="457.8" y="337.6">100, 1%, 1206</text>
<text x="97.1" y="346.2">12</text>
<text x="116.1" y="343.8">13</text>
<text x="144" y="343.8">2</text>
<text x="266.7" y="344.2" transform="rotate(-90 266.7 344.2)">R204</text>
<text x="274.3" y="343.8" transform="rotate(-90 274.3 343.8)">0603</text>
<text x="316.2" y="342.9" transform="rotate(-90 316.2 342.9)">R313</text>
<text x="318.8" y="347.7" transform="rotate(-90 318.8 347.7)">4.7K, 1%</text>
<text x="323.8" y="342.5" transform="rotate(-90 323.8 342.5)">0603</text>
<text x="330.2" y="346.7">R192</text>
<text x="337.3" y="343.7">STMicroelectronics MC3303PT</text>
<text x="345.4" y="346.2">TSSOP14</text>
<text x="395.2" y="342.9">C142</text>
<text x="395.2" y="348">11TB101.1</text>
<text x="395.2" y="345.4">0.1UF, 50V</text>
<text x="435.9" y="346.2">STMicroelectronics MC3303PT</text>
<text x="442" y="343.7">OP-AMP, MC3303</text>
<text x="481.6" y="342.9">C138</text>
<text x="481.6" y="348">11TB101.1</text>
<text x="481.6" y="345.4">0.1UF, 50V</text>
<text x="269.2" y="349" transform="rotate(-90 269.2 349)">4.7K, 1%</text>
<text x="271.8" y="351.9" transform="rotate(-90 271.8 351.9)">10TS4701X</text>
<text x="293.6" y="350.5">C179</text>
<text x="293.6" y="353">0.1UF, 50V</text>
<text x="311.4" y="350.5">C165</text>
<text x="311.4" y="353">0.1UF, 50V</text>
<text x="321.3" y="350.7" transform="rotate(-90 321.3 350.7)">10TS4701X</text>
<text x="330.2" y="351.8">10TS1002X</text>
<text x="330.2" y="349.2">10K, 1%</text>
<text x="395.2" y="350.5">0603</text>
<text x="442" y="348.7">TSSOP14</text>
<text x="481.6" y="350.5">0603</text>
<text x="293.6" y="355.6">11TB101.1</text>
<text x="293.6" y="358.1">0603</text>
<text x="311.4" y="355.6">11TB101.1</text>
<text x="311.4" y="358.1">0603</text>
<text x="330.2" y="354.3">0603</text>
<text x="514.6" y="361.9">15V_AN_COM</text>
<text x="47.7" y="375.5">+3.3_VCC</text>
<text x="129" y="375.5">+3.3_VCC</text>
<text x="74" y="382.3">14</text>
<text x="155.3" y="382.3">14</text>
<text x="69.9" y="387.9">U49-E</text>
<text x="71.1" y="384.8">VCC</text>
<text x="118.4" y="386.1">C168</text>
<text x="118.4" y="388.6">0.1UF, 50V</text>
<text x="151.2" y="387.9">U56-E</text>
<text x="152.4" y="384.8">VCC</text>
<text x="199.6" y="386.1">C126</text>
<text x="199.6" y="388.6">0.1UF, 50V</text>
<text x="71.1" y="394.5">VSS</text>
<text x="85.9" y="394.9">TSSOP14</text>
<text x="118.4" y="391.1">11TB101.1</text>
<text x="118.4" y="393.7">0603</text>
<text x="152.4" y="394.5">VSS</text>
<text x="165.1" y="395.4">TSSOP14</text>
<text x="199.6" y="391.1">11TB101.1</text>
<text x="199.6" y="393.7">0603</text>
<text x="75.5" y="396.9">7</text>
<text x="154.9" y="400">TI SN74LV08APWRE4</text>
<text x="156.7" y="396.9">7</text>
<text x="51.4" y="403.5">GND_L</text>
<text x="132.6" y="403.5">GND_L</text>
</g>
</svg>
